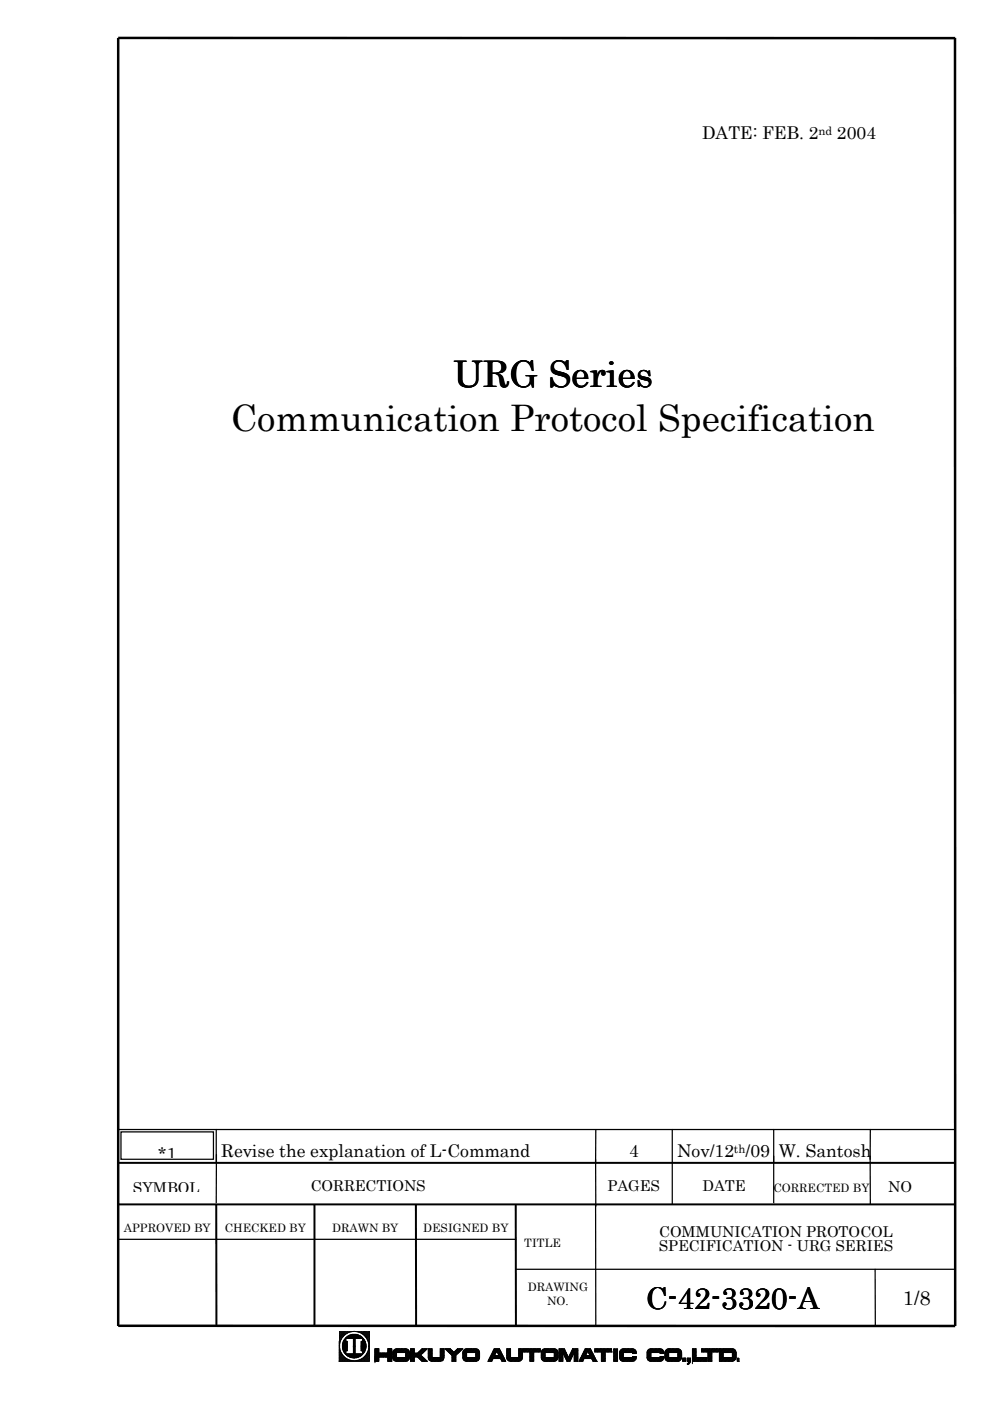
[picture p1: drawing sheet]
<svg xmlns="http://www.w3.org/2000/svg" width="210mm" height="297mm" viewBox="0 0 210 297" stroke-linecap="round" stroke-linejoin="round" font-family="sans-serif">
<path d="M202.5 8v273.1h-177.4M202.5 8.1l-177.4-.1v273.1" fill="none" stroke="#000" stroke-width=".53"/>
<path d="M25.1 239.5h177.4M45.8 239.5v7M126.3 239.5v7M142.5 239.5v15.9M164 239.5v15.5M184.5 239.5v6.3M45.9 244.8l-.1 10.2M126.3 245.8v35.3M184.5 245.1v10.3M25.1 262.8h84.3M109.3 269.1h93.2M185.5 269.1l.1 12" fill="none" stroke="#000" stroke-width=".26"/>
<path d="M25.1 246.5h177.4M25.1 255.4h177.4M45.8 255.3l.1 25.8M66.7 255.4v25.7M88.2 255.4v25.7M109.3 255.3l.1 25.8" fill="none" stroke="#000" stroke-width=".42"/>
<path d="M69.8 282h89.2v8.9h-89.2z" fill-rule="evenodd" fill="#fff"/>
<g fill="none" stroke="#000" stroke-width=".21">
<path d="M71.9 282.2v6.4M72 285l-.1 .2M72 285.2l-.1 .1M72 285.4l-.1 .1M72 285.6l-.1 .1M72 285.7l-.1 .2M72 282.2l-.1 .2M72.1 284.8l-.2 .1M72.1 285.9l-.2 .2M72.1 286l-.2 .3M72.1 286.2l-.2 .2M72.1 284.5l-.2 .3"/>
<path d="M72.1 286.3l-.2 .3M72.2 286.5l-.3 .3M72.2 284.2l-.3 .4M72.2 286.6l-.3 .4M72.2 282.2l-.3 .3M72.3 286.7l-.4 .5M72.3 286.9l-.4 .5M72.4 283.9l-.5 .5M72.4 282.2l-.5 .5M72.4 287l-.5 .5M72.5 287.1l-.6 .6M72.6 287.2l-.7 .7"/>
<path d="M72.6 282.2l-.7 .7M72.6 287.3l-.7 .8M72.7 287.4l-.8 .9M72.8 282.2l-.9 .9M72.8 287.5l-.9 1M72.9 287.6l-1 1M72.9 282.2l-1 1.1M73 287.7l-.9 .9M73.1 287.8l-.8 .8M73.2 282.2l-1.3 1.3M73.2 287.9l-.8 .7M73.3 283.9l-.5 .5"/>
<path d="M73.3 284.1l-.6 .6M73.3 284.2l-.7 .7M73.3 287v.1M73.3 288l-.7 .6M73.3 286.8l-.1 .2M73.3 283.8l-.4 .5M73.3 284.4h.3v2h-.3v.7M73.3 287.1h1.6M73.3 286.5l-.3 .3 .3-.2M73.3 284.4l-.7 .7M73.3 284.3l-.7 .7M73.3 284l-.6 .6"/>
<path d="M73.3 284.1l-.6 .7M73.3 286.6l-.2 .3M73.3 286.7l-.2 .2M73.3 286.9l-.1 .1M73.3 282.2l-1.4 1.5M73.4 287.1h-.1M73.4 284.4l-.8 .8M73.4 288l-.6 .6M73.5 284.4l-.9 .9M73.5 287.1l-.1 .1M73.5 283.5l-.3 .3M73.5 282.2l-1.6 1.6"/>
<path d="M73.5 288.1l-.5 .5M73.6 284.4l-1 1M73.6 287.1l-.2 .1M73.6 284.7l-1 1M73.6 284.9l-1 .9M73.6 285.9l-.7 .8 .7-.7M73.6 286.3v.1M73.6 286.2l-.2 .2M73.6 285.5l-.8 .8M73.6 284.9l-1 1M73.6 284.6l-1 1M73.6 284.5l-1 1"/>
<path d="M73.6 284.4l-1 1.1M73.6 286.3l-.1 .1M73.6 284.8l-1 .9M73.6 285l-1 1M73.6 285.1l-.9 .9 .9-.8-.9 1M73.6 285.3l-.9 .9M73.6 285.4l-.8 .9M73.6 285.6l-.8 .8M73.6 285.7l-.7 .8 .7-.8M73.6 285.8l-.7 .8M73.6 286.1l-.6 .6M73.7 288.2l-.5 .4"/>
<path d="M73.7 287.1l-.2 .2 .2-.2M73.7 282.2l-1.8 1.8M73.8 288.2l-.4 .4M73.8 283.3l-.8 .8M73.8 287.1l-.3 .3M73.9 282.2l-2 2M73.9 288.2l-.4 .4M73.9 287.1l-.3 .3M74 287.1l-.4 .3M74 283.2l-.6 .6M74 288.3l-.3 .3M74.1 287.1l-.4 .3"/>
<path d="M74.1 282.2l-.5 .5M74.1 283.1l-.6 .7M74.2 287.1l-.5 .4M74.2 288.4l-.3 .2M74.3 287.1l-.5 .4M74.3 283l-.7 .8M74.3 282.2l-.4 .3M74.3 288.4l-.2 .2M74.4 283l-.7 .8M74.4 287.1l-.5 .5M74.4 282.2l-.2 .2M74.5 288.4l-.2 .2"/>
<path d="M74.5 287.1l-.5 .5M74.5 283l-.8 .8M74.6 287.1l-.6 .6M74.6 283l-.8 .8M74.6 288.5l-.1 .1M74.6 282.2l-.1 .2M74.7 287.1l-.7 .6M74.7 282.9l-.8 .9M74.8 287.1l-.7 .6M74.8 288.5l-.1 .1M74.8 282.9l-.8 .9M74.8 282.2l-.1 .1"/>
<path d="M74.8 287.1l-.6 .6M74.9 282.9l-.9 .9M74.9 285.3l.4-.3-.4 .4M74.9 287.1l-.7 .6M74.9 283.8h-1.6v.6M74.9 283.8v3.3M75 288.5l-.2 .1M75 282.9l-.8 .9M75 282.2l-.1 .1M75.1 282.9l-.9 .9M75.1 288.5l-.1 .1M75.1 282.9l-.8 .9"/>
<path d="M75.2 282.2l-.1 .1M75.2 282.9l-.8 .9M75.3 286.7l-.4 .3M75.3 285.2l-.4 .3M75.3 287.1l-.8 .7M75.3 283.8l-.4 .3M75.3 287.1h1.6M75.3 283.9l-.4 .3M75.3 284l-.4 .3M75.3 284.1l-.4 .3M75.3 284.2l-.4 .3M75.3 284.3l-.4 .3"/>
<path d="M75.3 284.4l-.4 .3M75.3 284.5l-.4 .3M75.3 284.6l-.4 .3M75.3 284.7l-.4 .3M75.3 284.8l-.4 .3M75.3 284.9l-.4 .3M75.3 285.2l-.4 .2M75.3 285.3l-.4 .3M75.3 285.4l-.4 .3M75.3 285.5l-.4 .2M75.3 285.6l-.4 .2M75.3 285.6l-.4 .3"/>
<path d="M75.3 285.7l-.4 .3M75.3 285.8l-.4 .3M75.3 285.9l-.4 .3M75.3 286l-.4 .3M75.3 286.1l-.4 .3M75.3 286.2l-.4 .3M75.3 286.3l-.4 .3M75.3 286.4l-.4 .3M75.3 286.5l-.4 .3M75.3 286.6l-.4 .3M75.3 286.8l-1 .9M75.3 286.9l-1 .9"/>
<path d="M75.3 287l-.9 .8M75.3 283.8l.7-.7-.6 .7M75.3 282.9l-.8 .9M75.4 288.5l-.2 .1M75.4 282.2l-.1 .1M75.4 282.9l-.9 .9M75.4 287.1l-.8 .8M75.4 282.9l-.8 .9M75.5 287.1l-.8 .8M75.5 282.9l-.8 .9M75.6 288.5l-.2 .1M75.6 287.1l-.8 .8"/>
<path d="M75.6 282.2l-.2 .1M75.6 283l-.8 .8M75.6 283l-.7 .8M75.7 287.1l-.8 .8M75.7 283l-.8 .8M75.7 282.2l-.1 .1M75.8 288.4l-.2 .2M75.8 287.1l-.8 .8M75.8 283l-.9 .8M75.9 283l-1 .9M75.9 287.1l-.8 .8M75.9 282.2l-.1 .2"/>
<path d="M75.9 283l-1 1M76 287.1l-.9 .8M76 288.4l-.2 .2M76.1 287.1l-.9 .8M76.1 283.1l-.6 .7M76.1 282.2l-.2 .2M76.2 287.1l-.9 .8M76.2 283.1l-.6 .7M76.2 283.2l-.6 .6M76.2 287.1l-.8 .8M76.3 283.2l-.6 .6M76.3 282.2l-.3 .2"/>
<path d="M76.3 287.1l-.8 .8M76.3 283.2l-.5 .6M76.4 288.2l-.5 .4M76.4 283.3l-.5 .5M76.4 287.1l-.8 .8M76.5 283.3l-.5 .5M76.5 282.2l-.3 .3M76.5 287.1l-.8 .7M76.5 283.3l-.4 .5M76.5 283.3l-.3 .5M76.6 284.8l.7-.7-.7 .8M76.6 287.1l-.7 .7"/>
<path d="M76.6 283.4l-.4 .4M76.6 286.4h.3M76.6 285.2l.8-.8-.8 .8M76.6 283.4l-.3 .4M76.7 284.4l-.1 .1M76.7 287.1l-.7 .6M76.7 283.5l-.3 .3M76.7 282.2l-.4 .3M76.7 283.5l-.2 .3M76.8 283.5l-.3 .3M76.8 287.1l-.7 .6M76.8 288l-.6 .6"/>
<path d="M76.8 284.4l-.2 .2M76.8 283.6l-.2 .2M76.8 287.1l-.5 .5M76.8 282.2l-.3 .4M76.9 283.6l-.2 .2M76.9 283.6l-.1 .2M76.9 283.8h-1.6v3.3M76.9 283.8v.6M76.9 286.4v.7M76.9 284.4h-.3v2M76.9 283.7v.1M77 283.8h-.1"/>
<path d="M77 283.8l-.1 .1M77 283.8l-.1 .2M77.1 282.2l-.5 .5M77.1 283.9l-.2 .2M77.1 283.9l-.2 .3M77.2 284l-.3 .4M77.2 284l-.3 .3M77.2 286.8l-.7 .7M77.2 284.1l-.6 .6M77.2 282.2l-.5 .5M77.3 283.2l1-1v6.4h-6.4M77.3 286.6l-.4 .4"/>
<path d="M77.3 284.2l-.7 .8M77.3 284.3l-.7 .8M77.4 286.4l-.5 .5M77.4 282.2l-.6 .6M77.4 284.5l-.8 .9M77.4 284.5l-.8 .8M77.4 286.3l-.5 .6M77.5 284.6l-.9 .9M77.5 284.6l-.9 1M77.5 286.1l-.6 .7M77.5 286l-.6 .7M77.5 284.7l-.9 1"/>
<path d="M77.5 284.8l-.9 .9M77.6 285l-1 1M77.6 285.9l-.7 .7M77.6 285.8l-.7 .7M77.6 284.9l-1 .9M77.6 284.9l-1 1M77.6 282.2l-.7 .7M77.6 285.2l-1 1M77.6 285.4l-1 1M77.6 285.5l-.9 .9M77.6 285.7l-.7 .7M77.6 285.3l-1 1"/>
<path d="M77.6 285.1l-1 1M77.6 285.6l-.8 .8M77.8 282.2l-.8 .8M77.9 282.2l-.8 .8M78.2 282.2l-1 .9M78.3 282.4l-.9 .9M78.3 282.5l-.8 .9M78.3 282.7l-.7 .8M78.3 282.9l-.7 .7M78.3 283.1l-.6 .6M78.3 283.3l-.5 .5M78.3 283.5l-.4 .5"/>
<path d="M78.3 283.7l-.4 .4M78.3 283.8l-.3 .4M78.3 284l-.3 .4M78.3 284.2l-.2 .3M78.3 284.4l-.2 .2M78.3 284.6l-.2 .2M78.3 284.8l-.2 .1M78.3 284.9l-.1 .2M78.3 285.2l-.1 .1M78.3 285.3l-.1 .2M78.3 285.5l-.1 .2M78.3 285.7l-.2 .2"/>
<path d="M78.3 285.9l-.2 .2M78.3 286.1l-.2 .2M78.3 286.3l-.4 .3M78.3 286.4l-.6 .6M78.3 286.6l-2 2M78.3 286.8l-1.8 1.8M78.3 287l-1.6 1.6M78.3 287.2l-1.4 1.4M78.3 287.4l-1.2 1.2M78.3 287.5l-1 1.1M78.3 287.7l-.9 .9M78.3 287.9l-.7 .7"/>
<path d="M78.3 288.1l-.5 .5M78.3 288.3l-.3 .3M78.3 288.5l-.1 .1M79.6 286l-.1 .1M79.8 286l-.3 .2M79.9 286l-.4 .4M80.1 286l-.6 .5M80.2 286l-.7 .7M80.3 286.3l-.8 .8M80.3 286.9v-.9h-.8v2.9M80.3 286l-.8 .8M80.3 286.1l-.8 .9"/>
<path d="M80.3 286.4l-.8 .9M80.3 286.6l-.8 .8M80.3 286.8l-.8 .8M80.3 286.9l-.8 .8M80.3 287.8l-.8 .8M80.3 287.9l-.7 .7M80.3 288.1l-.5 .5M80.3 288.2l-.4 .4M80.3 288.4l-.2 .2M80.3 288.5l-.1 .1M80.3 286.9h2M80.4 286.9l-.9 1"/>
<path d="M80.6 286.9l-1.1 1.1 1.1-1.1M80.7 286.9l-1.2 1.3M80.9 286.9l-1.4 1.4M81 286.9l-1.5 1.6M81.2 286.9l-.8 .8M81.3 286.9l-.8 .8M81.5 286.9l-.8 .8M81.6 286.9l-.8 .8M81.7 286.9l-.7 .8M81.9 286.9l-.8 .8M82 287.7l1.1-1.1-1.1 1.1M82 286.9l-.7 .8 .8-.8"/>
<path d="M82.2 286.9l-.8 .8M82.3 286h.1M82.3 287.7h-2v.9h-.8M82.3 286h.8v2.6h-.8M82.3 286.7l.7-.7-.7 .7M82.3 286v.9M82.3 287.7v.9M82.4 286l-.1 .1M82.5 286l-.2 .3M82.7 286l-.4 .4M82.8 286l-.5 .6M83.1 286.8l-.9 .9"/>
<path d="M83.1 287.1l-.8 .8M83.1 287.2l-.8 .8M83.1 287.5l-.8 .8M83.1 288l-.7 .6M83.1 288.1l-.6 .5M83.1 288.3l-.4 .3M83.1 288.4l-.3 .2M83.1 286.1l-.8 .8M83.1 286.2l-1.5 1.5M83.1 286.3l-1.4 1.4M83.1 286.5l-1.2 1.2M83.1 287l-.8 .7"/>
<path d="M83.1 287.4l-.8 .8M83.1 287.7l-.8 .8M83.1 287.9l-.8 .7M83.1 288.6h-.1M83.3 287.1l1.2-1.1-1.2 1.2M83.3 287.9l.8-.8-.8 .8M83.9 286l-.6 .6M84 286l-.7 .7M84.1 288.6h1.9M84.1 286.8l-.8 .8M84.1 287l-.8 .8M84.1 287.3l-.8 .7"/>
<path d="M84.1 287.4l-.7 .8M84.1 287.6l-.7 .6M84.1 287.7l-.7 .6M84.1 287.8l-.6 .6M84.1 286.8h1.9v1h-1.9zM84.2 286l-.9 .9M84.2 287.8l-.6 .7M84.3 286l-1 1M84.4 287.8l-.7 .7M84.5 287.8l-.7 .8M84.6 286l-1.3 1.3M84.7 287.8l-.8 .8"/>
<path d="M84.8 286l-1.5 1.5M84.8 287.8l-.8 .8 .8-.8M84.9 286l-.8 .8M85 287.8l-.8 .8M85.1 286l-.8 .8M85.1 287.8l-.8 .8M85.2 286l-.8 .8 .8-.8M85.3 287.8l-.8 .8M85.3 286l-.7 .8M85.4 287.8l-.8 .8M85.5 288.6l1.3-1.3-1.3 1.3M85.5 286l-.8 .8"/>
<path d="M85.6 287.8l-.8 .8M85.6 286l-.7 .8M85.7 287.8l-.8 .8M85.8 286l-.8 .8M85.9 287.8l-.8 .8M85.9 286l-.8 .8M86 287.4l.8-.8-.8 .8M86.1 286l-.8 .8M86.2 286l-.7 .8M86.4 286l-.8 .8M86.4 286.1l-.6 .7M86.5 286.1l-.6 .7"/>
<path d="M86.6 286.2l-.6 .6M86.7 286.3l-.7 .6M86.7 286.4l-.7 .7M86.8 286.8a.83 .83 0 0 0-.8-.8h-1.9a.83 .83 0 0 0-.8 .8v1a.76 .76 0 0 0 .8 .8M86.8 287.8a.76 .76 0 0 1-.8 .8M86.8 286.5l-.8 .7M86.8 288.1l-.5 .5 .5-.5M86.8 286.7l-.8 .8M86.8 287l-1.6 1.6M86.8 287.6l-1 1M86.8 287.9l-.7 .7M86.8 286.9l-.8 .8"/>
<path d="M86.8 287.2l-1.5 1.4M86.8 287.5l-1.2 1.1M86.8 287.8l-.8 .8M86.8 286.8v1M87 287.8l1-.9-1 1M87.1 286l-.1 .1M87.3 286l-.3 .2M87.4 286l-.4 .3M87.5 286l-.5 .4M87.6 286l-.6 .5M87.7 286l-.7 .6M87.8 286.9v-.9h-.8v2.6h.8v-.9"/>
<path d="M87.8 286l-.8 .8M87.8 286.2l-.8 .8M87.8 286.3l-.8 .8M87.8 286.5l-.8 .8M87.8 286.6l-.8 .8M87.8 286.8l-.8 .7M87.8 286.9l-.8 .8M87.8 287.7l-.8 .9M87.8 288l-.7 .6M87.8 288.1l-.5 .5M87.8 288.2l-.3 .4M87.8 288.4l-.2 .2"/>
<path d="M87.8 288.5l-.1 .1 .1-.1M87.8 287.7h.7M88.1 286.9l-1.1 1.1M88.3 286.9l-1.3 1.2M88.4 286.9l-1.4 1.4M88.5 287.7l1 .9M88.6 287.8l1.8-1.8-1.8 1.8M89.2 287.3l1.4 1.3h-1.1M89.2 287.3l-.6 .6M89.3 287.4l-.6 .5M89.3 288.5l.6-.5-.5 .5M89.4 287.4l-.6 .6"/>
<path d="M89.4 287.5l-.5 .6M89.5 287.6l-.6 .5M89.5 286l-2.5 2.4M89.5 286h1.1l-1.4 1.3M89.5 286l-1 .9h-.7M89.6 287.7l-.6 .5M89.7 287.7l-.6 .6M89.7 286l-1.8 1.7M89.7 287.8l-.5 .6M89.8 286l-1.7 1.7M89.8 287.9l-.5 .5M90 288l-.6 .6"/>
<path d="M90 286l-1.8 1.7M90 288.1l-.5 .5M90.1 286l-1.8 1.7M90.1 288.2l-.4 .4M90.2 288.2l-.4 .4M90.3 288.3l-.3 .3M90.3 286l-1.8 1.7M90.3 288.3l-.4 .3M90.3 288.4l-.2 .2M90.4 288.6h.2M90.4 288.5l-.1 .1M90.6 286l-1.1 1"/>
<path d="M90.8 286h.1M91 286l-.2 .1M91.1 286l-.3 .3M91.3 286l-.5 .4M91.4 286l-.6 .6M91.6 286l-.8 .7M91.6 286.1l-.8 .8M91.6 286.3l-.8 .7M91.6 286.4l-.8 .8M91.6 286.5l-.8 .8M91.6 286.7l-.8 .8M91.6 286.8l-.8 .8"/>
<path d="M91.6 287l-.8 .8M91.6 287.1l-.8 .8M91.6 287.3l-.8 .7M91.6 287.4l-.7 .8M91.6 287.6l-.7 .6M91.6 287.7l-.6 .6M91.6 286.2l-.8 .8M91.6 286.9l-.8 .8M91.7 287.8l-.6 .6M91.8 287.8l-.7 .7M91.9 287.8l-.7 .7M92.1 287.8l-.7 .8"/>
<path d="M92.2 287.8l-.8 .8M92.4 287.8l-.8 .8M92.5 287.8l-.8 .8M92.7 287.8l-.8 .8M92.8 287.8l-.8 .8M93 287.8l-.8 .8M93.1 287.8l-.8 .8M93.3 287.8l-.8 .8M93.3 286.7l.8-.7-.8 .7M93.3 287.4l.8-.7-.8 .8M93.5 286l-.2 .1M93.6 286l-.3 .3"/>
<path d="M93.8 286l-.5 .4M93.9 286l-.6 .6M94 288.3l-.2 .2M94.1 288.2l-.4 .3M94.1 287.8a.76 .76 0 0 1-.8 .8M94.1 288l-.6 .6M94.1 287.8v-1.8h-.8v1.8h-1.7v-1.8h-.8v1.8a.76 .76 0 0 0 .8 .8M94.1 287.9l-.8 .7h-1.7M94.1 286.2l-.8 .8M94.1 286.5l-.8 .8M94.1 287.5l-1.1 1.1M94.1 287.7l-.9 .9"/>
<path d="M94.1 286.1l-.8 .8M94.1 286.4l-.8 .7M94.1 286.8l-.8 .8M94.1 287l-.8 .7M94.1 287.1l-1.5 1.5M94.1 287.3l-1.3 1.3M94.1 287.4l-1.2 1.2M94.4 286h.1M94.5 286h-.1M94.7 286l-.2 .1M94.8 286l-.2 .2M95 286.6l.5-.6-.5 .6"/>
<path d="M95 286l-.3 .3M95.1 286l-.4 .3M95.3 286l-.5 .4M95.3 286.9l.6-.5-.6 .5M95.4 286l-.5 .5M95.6 286.1l-.6 .5M95.7 286.2l-.6 .5M95.8 286.3l-.6 .5M95.8 288.6h.8M95.8 286.3l-.5 .6M96 286.5l-.6 .5M96.1 286.5l-.6 .6"/>
<path d="M96.1 286.6l-.5 .5M96.2 286.7l-.5 .5M96.6 288.6h.1M96.6 288.3l-.3 .3M96.6 287.4l-.8 .8M96.6 287.6l-.8 .8M96.6 287.7l-.8 .8M96.6 287.9l-.7 .7M96.6 288l-.6 .6M96.6 288.2l-.4 .4M96.6 288.5l-.1 .1M96.6 287.8l-.8 .8"/>
<path d="M96.6 287.4v1.2M97 286l-.8 .7-.7-.7h-1.1l1.4 1.4v1.2M97 286h1.1l-1.5 1.4M97.1 286l-1.4 1.3M97.2 286l-1.4 1.4M97.4 286l-1.6 1.5M97.5 286l-1.7 1.6M97.7 286l-1.9 1.8M97.7 286l-1.9 1.9M97.8 286l-2 1.9M98 286l-2.2 2.1M98.1 286l-.9 .9"/>
<path d="M98.1 287.8a.77 .77 0 0 0 .8 .8M98.6 286l-.4 .5M98.8 286l-.7 .6M98.8 288.6l.8-.8-.8 .8M98.9 286.9l-.8 .8M98.9 287.1l-.8 .8M98.9 287.2l-.7 .8M98.9 287.4l-.7 .7M98.9 287.5l-.7 .7M98.9 287.7l-.6 .6M98.9 287.8l-.6 .6M98.9 286.8h2v1h-2z"/>
<path d="M98.9 287l-.8 .8M99 286l-.9 .8M99.1 287.8l-.7 .7M99.1 286l-1 1M99.2 286.8l.8-.8-.8 .8M99.2 287.8l-.7 .7M99.2 286l-1.1 1.1 1.2-1.1M99.3 287.8l-.7 .8M99.4 286l-1.3 1.3M99.5 287.8l-.8 .8M99.6 286l-1.5 1.4M99.7 286l-1.6 1.6"/>
<path d="M99.8 287.8l-.8 .8M99.9 286l-.8 .8M99.9 287.8l-.8 .8M100.1 287.8l-.8 .8M100.2 286l-.8 .8M100.2 287.8l-.8 .8M100.3 286l-.8 .8M100.4 287.8l-.9 .8M100.5 286l-.8 .8M100.5 287.8l-.8 .8M100.6 286l-.8 .8M100.7 287.8l-.8 .8"/>
<path d="M100.7 286l-.8 .8 .9-.8M100.8 287.8l-.8 .8M100.9 286a.91 .91 0 0 1 .8 .8l-.1 1a.76 .76 0 0 1-.7 .8M100.9 286h-2a.8 .8 0 0 0-.8 .8v1M100.9 286l-.8 .8M101 286l-.8 .8M101.1 286l-.7 .8M101.3 286l-.8 .8M101.3 286.1l-.6 .7M101.4 286.2l-.6 .6M101.5 286.3l-.6 .6M101.5 288.3l-.2 .2"/>
<path d="M101.6 286.3l-.7 .7M101.6 286.5l-.7 .6M101.6 286.5l-.7 .8M101.6 288l-.6 .6M101.7 287.9l-.8 .7h-2M101.7 286.7l-.8 .8M101.7 286.8l-.8 .8M101.7 287l-.8 .8M101.7 287.1l-1.5 1.5M101.7 287.2l-1.4 1.4M101.7 287.4l-1.2 1.2M101.7 287.6l-1.1 1"/>
<path d="M101.7 287.7l-.9 .9M101.7 288l-.7 .6M103.7 288.2l1.5-1.5-1.6 1.5M104.4 288.5l-.3 .1M104.5 288.1l-.5 .5M104.8 286h1.1l1.3 2.6h-.8l-.3-.6h-1.6l-.2 .6h-.8zM104.9 286l-.3 .2M104.9 287.3l-1.4 1.3M104.9 287.4l-1.2 1.2M105 286l-.5 .5M105.1 287l-1.6 1.6M105.1 287.4l-1.2 1.2"/>
<path d="M105.2 286l-.8 .7M105.2 286l-.8 .8M105.2 287.4l-.6 .6M105.3 288l1.1-1-1.1 1M105.3 286.5l.5 .9h-.9zM105.4 286l-1.2 1.1M105.4 287.4l-.7 .6M105.5 286l-1.4 1.4M105.5 287.4l-.6 .6M105.6 286l-1.7 1.7M105.7 287.4l-.7 .6M105.8 286l-2 2"/>
<path d="M105.9 286l-.5 .5 .5-.5M106 286.1l-.6 .5M106 286.2l-.5 .5M106 286.3l-.5 .5M106.1 286.4l-.5 .5M106.2 286.5l-.6 .5M106.2 286.6l-.5 .5M106.3 286.7l-.6 .5M106.3 286.8l-.6 .5M106.3 286.9l-1.1 1.1M106.4 287.1l-.9 .9M106.5 287.2l-.9 .8"/>
<path d="M106.6 287.3l-.9 .7M106.6 287.4l-.7 .6M106.6 287.4l-.6 .6 .6-.5M106.7 287.6l-.5 .5M106.8 287.7l-.6 .5M106.8 287.8l-.5 .5M106.8 287.9l-.5 .5M106.9 288l-.6 .5M106.9 288.1l-.5 .5M106.9 288.6l.2-.1-.1 .1M107 288.2l-.5 .4M107 288.2l-.3 .4"/>
<path d="M107.1 288.4l-.3 .2M107.2 288.6h-.1M107.6 286l-.2 .1M107.7 286l-.3 .3M107.9 286l-.5 .4M108 286l-.6 .5M108.2 286l-.8 .7M108.2 287.8v-1.8h-.8v1.8a.77 .77 0 0 0 .8 .8M108.2 288.6h1.8M108.2 286l-.8 .8M108.2 286.2l-.8 .8M108.2 286.3l-.8 .8"/>
<path d="M108.2 286.5l-.8 .8M108.2 286.6l-.8 .8 .8-.8M108.2 286.8l-.8 .8M108.2 286.9l-.8 .8M108.2 287.1l-.8 .8M108.2 287.2l-.7 .8M108.2 287.4l-.7 .7M108.2 287.5l-.7 .7M108.2 287.7l-.6 .6M108.2 287.8l-.5 .6M108.2 287.8h1.8v-1.8h.8v1.8M108.2 287.3l-.7 .8"/>
<path d="M108.4 287.8l-.7 .7M108.4 288.6l.9-.8-.8 .8M108.5 287.8l-.7 .7 .7-.7M108.7 287.8l-.8 .8M108.8 287.8l-.8 .8M109 287.8l-.8 .8M109.1 287.8l-.8 .8M109.4 287.8l-.8 .8M109.6 287.8l-.8 .8M109.7 287.8l-.8 .8M109.9 287.8l-.8 .8M110 286.3l.4-.3-.4 .4"/>
<path d="M110.1 286l-.1 .1M110.2 286l-.2 .2M110.5 286l-.5 .5M110.7 286l-.7 .7M110.7 287.8a.72 .72 0 0 1-.7 .8M110.7 288.1l-.4 .5M110.8 286.3l-.8 .8M110.8 286.6l-.8 .8M110.8 286.9l-.8 .8M110.8 287l-1.6 1.6 1.6-1.5M110.8 287.2l-1.5 1.4M110.8 287.5l-1.2 1.1"/>
<path d="M110.8 287.8l-.9 .8M110.8 286l-.8 .8M110.8 286.2l-.8 .8M110.8 286.5l-.8 .8M110.8 286.8l-.8 .7M110.8 287.4l-1.3 1.2M110.8 287.7l-1 .9M110.8 288l-.7 .6M110.8 287.7l-.9 .9M111 286h3.6v.6h-1.4v2h-.8v-2h-1.4zM111.1 286l-.1 .1M111.3 286l-.3 .3"/>
<path d="M111.4 286l-.4 .4M111.5 286l-.5 .5M111.7 286l-.7 .6M111.8 286l-.6 .6 .6-.6M111.9 286.6l.7-.6-.7 .6M112 286l-.7 .6M112.1 286l-.6 .6M112.3 286l-.7 .6M112.4 286l-.6 .6M112.7 286l-.6 .6M112.9 288.6l.3-.2-.3 .2M112.9 286l-.7 .6"/>
<path d="M113 286l-.6 .6M113.2 288.5l-.2 .1M113.2 286.7l-.8 .8M113.2 286.9l-.8 .8M113.2 287l-.8 .8M113.2 287.1l-.8 .9M113.2 287.3l-.8 .8M113.2 287.5l-.8 .7M113.2 287.6l-.8 .8M113.2 287.7l-.8 .8M113.2 287.9l-.8 .7M113.2 288l-.6 .6"/>
<path d="M113.2 288.2l-.5 .4M113.2 286l-.8 .8M113.3 286l-.9 .9M113.5 286l-1.1 1.1M113.6 286l-1.2 1.2M113.7 286l-1.3 1.4M113.9 286l-.7 .6M114.1 286l-.7 .6M114.2 286l-.7 .6M114.4 286l-.7 .6M114.5 286l-.7 .6M114.6 286.1l-.6 .5"/>
<path d="M114.6 286.2l-.5 .4 .5-.3M114.6 286.4l-.3 .2M114.6 286.6h-.2M114.8 286.8v1a.76 .76 0 0 0 .8 .8M115.1 286.1l-.2 .2M115.4 286l-.6 .6M115.5 286l-.7 .7M115.6 286h1.9a.83 .83 0 0 1 .8 .8M115.6 286h-.1a.77 .77 0 0 0-.7 .8M115.6 286l-.8 .8M115.6 286.9l-.8 .8M115.6 287l-.8 .8"/>
<path d="M115.6 287.1l-.8 .9M115.6 287.3l-.8 .7M115.6 287.4l-.7 .8 .7-.8M115.6 287.6l-.7 .6M115.6 287.7l-.7 .6M115.6 286.8h1.9v1h-1.9zM115.6 287.8l-.6 .6M115.7 286l-.9 .9M115.7 287.8l-.6 .7M115.8 288.6l.8-.8-.7 .8M115.9 286l-1.1 1.1M115.9 287.8l-.7 .7 .7-.7"/>
<path d="M116 286l-1.2 1.2M116.1 287.8l-.8 .8M116.1 286l-1.3 1.4M116.2 286.8l.8-.8-.8 .8M116.2 287.8l-.8 .8M116.2 286l-1.4 1.5 1.5-1.5M116.3 287.8l-.7 .8h1.9M116.5 286l-.8 .8M116.5 287.8l-.8 .8M116.6 286l-.8 .8M116.8 286l-.8 .8M116.8 287.8l-.8 .8"/>
<path d="M116.9 286l-.8 .8M117 287.8l-.9 .8M117.1 287.8l-.8 .8M117.2 286l-.8 .8M117.2 287.8l-.7 .8M117.3 286l-.8 .8M117.4 287.8l-.9 .8M117.5 286l-.8 .8M117.5 287.6l.8-.8v1M117.5 286.9l.7-.6-.7 .7M117.6 286l-.8 .8M117.7 286l-.7 .8"/>
<path d="M117.9 286l-.8 .8M117.9 286.1l-.6 .7M118 286.2l-.6 .6M118.1 286.2l-.6 .6M118.2 288.2l-.3 .3M118.2 286.4l-.7 .7M118.3 287.8a.79 .79 0 0 1-.8 .8M118.3 286.6l-.8 .8M118.3 286.5l-.8 .8M118.3 286.9l-.8 .8M118.3 287.1l-1.5 1.5M118.3 287.2l-1.4 1.4"/>
<path d="M118.3 287.5l-1.1 1.1M118.3 287.6l-1 1M118.3 287.8l-.8 .8M118.3 287.4l-1.3 1.2M118.3 288l-.7 .6M118.7 286l-.2 .1M118.8 286l-.3 .3M119 286l-.5 .4M119.1 286l-.6 .6M119.3 286l-.8 .7M119.3 286.9l-.8 .8M119.3 287.1l-.8 .8"/>
<path d="M119.3 287.2l-.8 .8M119.3 287.4l-.8 .8M119.3 287.5l-.8 .8M119.3 287.7l-.8 .8M119.3 287.8l-.8 .8M119.3 288l-.6 .6M119.3 288.1l-.5 .5 .5-.5M119.3 288.2l-.3 .4M119.3 288.4l-.2 .2M119.3 288.5v.1M119.4 286l-.9 .8M119.5 286l-1 1"/>
<path d="M119.7 286l-1.2 1.1M119.7 286.1l-1.2 1.2M119.8 286.2l-1.3 1.2M119.8 287.7l.4-.5-.4 .5M119.8 286.3l-1.3 1.3M119.8 286.4l-.4 .5M119.9 286.5l-.5 .5M119.9 286.6l-.4 .5M120 286.7l-.5 .4 .5-.4M120.1 286.8l-.5 .5M120.1 286.9l-.5 .5M120.1 287l-.4 .5"/>
<path d="M120.2 287.1l-.5 .5M120.3 287.3l-.5 .5M120.3 287.4l-.5 .5M120.4 287.5l-.5 .5M120.4 287.6l-.4 .5M120.5 287.7l-.5 .5M120.5 287.8l-.9-1.8h-1.1v2.6h.8v-1.8l.9 1.8h.7l.9-1.8v1.8M120.5 287.8l-.4 .5M120.9 288.4l-.2 .2M121.1 288.1l-.5 .5M121.2 287.9l-.8 .7M121.4 287.5l-1.1 1.1"/>
<path d="M121.4 286h1.1M121.4 286l-.9 1.8M121.5 286l-.1 .1M121.5 286h-.1M121.5 287.3l-1.3 1.3M121.6 286l-.4 .3M121.6 287l-1.5 1.5M121.8 288.6h.7M121.8 286l-.7 .6M121.9 286l-.9 .9M122 286l-1.2 1.2M122.2 286l-1.5 1.4"/>
<path d="M122.2 286l-1.5 1.5M122.3 286l-1.7 1.7M122.5 288l-.6 .6M122.5 288.6h.1M122.5 286l-2.4 2.4M122.5 286.1l-.7 .8M122.5 286.3l-.7 .7M122.5 286.4l-.7 .8M122.5 286.6l-.7 .8M122.5 286.7l-.7 .8M122.5 286.9l-.7 .8M122.5 287l-.7 .8"/>
<path d="M122.5 287.1l-.7 .8 .7-.8M122.5 287.3l-.7 .8M122.5 287.4l-.7 .8M122.5 287.6l-.7 .8M122.5 287.7l-.7 .8M122.5 287.9l-.7 .7M122.5 288.2l-.5 .4M122.5 288.3l-.3 .3M122.5 288.5l-.2 .1M122.5 286v2.6M122.5 286.3l-.7 .8M123.7 288.3l-.3 .3"/>
<path d="M123.8 286.6l.6-.6-.7 .7M124.1 286h1.1l1.3 2.6h-.8l-.3-.6h-1.6l-.2 .6h-.8zM124.1 286l-.1 .1M124.2 287.4l-1.3 1.2M124.3 286l-.4 .4M124.3 287.1l-1.5 1.5M124.3 287.4l-1.2 1.2M124.5 286.9l-1.6 1.5M124.5 287.4l-1.3 1.2 1.3-1.2M124.6 286l-1 1M124.6 287.4l-.6 .6M124.6 286.5l.5 .9h-.9z"/>
<path d="M124.7 286l-1.3 1.3M124.8 287.4l-.7 .6M124.9 286l-1.6 1.5M124.9 287.4l-.6 .6M125 286l-1.9 1.9M125.1 287.4l-.7 .6M125.2 286l-2.2 2.2M125.2 286l-.5 .6M125.3 286.1l-.5 .6M125.3 286.3l-.5 .5M125.4 286.3l-.6 .6M125.4 286.4l-.5 .6 .5-.5"/>
<path d="M125.5 286.6l-.6 .5M125.5 286.6l-.5 .6M125.6 286.8l-.5 .5M125.6 286.9l-.5 .5M125.6 288.4l.6-.5-.6 .6M125.7 286.9l-1.2 1.1M125.7 287l-1 1M125.8 287.1l-1 .9M125.8 287.2l-.8 .8M125.9 287.4l-.8 .6M125.9 287.4l-.6 .6M126 287.5l-.6 .6"/>
<path d="M126 287.7l-.5 .5M126.1 287.7l-.5 .5M126.1 287.8l-.5 .6M126.1 286.6v-.6h3.6v.6M126.1 286.6h1.4v2M126.2 286h-.1M126.2 288l-.5 .5M126.3 288.1l-.5 .5M126.3 288.2l-.4 .4M126.4 286l-.3 .2M126.4 288.3l-.3 .3M126.4 288.4l-.2 .2"/>
<path d="M126.4 288.5v.1M126.5 288.6h.1M126.5 286l-.4 .3M126.6 286l-.5 .5 .6-.5M126.8 286l-.7 .6M127 286l-.7 .6M127.1 286l-.7 .6M127.3 286l-.7 .6M127.4 286l-.7 .6M127.5 288l.8-.7-.8 .8M127.6 286l-.7 .6M127.7 286l-.7 .6"/>
<path d="M127.8 286l-.6 .6M128 286l-.7 .6M128.1 286l-.7 .6M128.1 286l-.6 .6M128.3 286l-.8 .8M128.3 286.6v2h-.8M128.3 288.2l-.5 .4M128.3 288.5l-.2 .1M128.3 286.7l-.8 .8M128.3 286.9l-.8 .8M128.3 287l-.8 .8M128.3 287.1l-.8 .9"/>
<path d="M128.3 287.4l-.8 .8M128.3 287.6l-.8 .8M128.3 287.7l-.8 .8M128.3 287.9l-.7 .7M128.3 288l-.6 .6 .6-.6M128.3 288.3l-.3 .3M128.3 286.6h1.4M128.4 286l-.9 .9M128.6 286l-1.1 1.1M128.7 286l-1.2 1.2M128.9 286l-1.4 1.4M128.9 286.6l.7-.6-.7 .6"/>
<path d="M129 286l-.6 .6M129.2 286l-.7 .6M129.3 286l-.6 .6M129.5 286l-.7 .6M129.7 286.6h.1M129.7 286l-.6 .6M129.7 286.2l-.5 .4M129.7 286.3l-.3 .3M129.7 286.5l-.2 .1M130.1 286h.8v2.6h-.8zM130.1 287.7l.8-.8-.8 .8M130.2 286h-.1"/>
<path d="M130.3 286l-.2 .2M130.5 286l-.4 .3M130.6 288.6l.3-.2-.3 .2M130.6 286l-.5 .5M130.8 286l-.7 .6M130.9 287l-.8 .8M130.9 287.2l-.8 .8M130.9 287.5l-.8 .8M130.9 287.8l-.8 .8M130.9 287.9l-.7 .7M130.9 288.2l-.4 .4M130.9 286l-.8 .8"/>
<path d="M130.9 286.1l-.8 .8M130.9 286.3l-.8 .8M130.9 286.4l-.8 .8M130.9 286.6l-.8 .8M130.9 286.7l-.8 .8M130.9 287.3l-.8 .8M130.9 287.6l-.8 .8M130.9 288.1l-.6 .5M130.9 288.5l-.1 .1M131.4 287.1l1.1-1.1-1.1 1.2M132 286l-.6 .6M132.1 286l-.7 .7"/>
<path d="M132.2 286h1.9a.92 .92 0 0 1 .8 1h-.8v-.2h-1.9v1M132.2 286a.8 .8 0 0 0-.8 .8v1a.76 .76 0 0 0 .8 .8M132.2 288.6h1.9M132.2 286.8l-.8 .8M132.2 287l-.8 .8M132.2 287.1l-.8 .8M132.2 287.3l-.8 .7M132.2 287.4l-.8 .8M132.2 287.6l-.7 .6M132.2 287.7l-.7 .6M132.2 287.8l-.6 .6M132.2 286l-.8 .9"/>
<path d="M132.3 287.8l-.6 .7M132.4 286l-1 1M132.5 287.8l-.7 .7M132.6 287.8l-.7 .8M132.7 286l-1.3 1.3M132.8 287.8l-.8 .8M132.8 288.6l.8-.8-.7 .8M132.9 286l-1.5 1.5M132.9 287.8l-.8 .8M133 286l-.8 .8M133.1 287.8l-.8 .8M133.1 286l-.7 .8"/>
<path d="M133.2 286.8l.8-.8-.7 .8M133.2 287.8l-.8 .8M133.3 286l-.8 .8M133.3 287.8l-.8 .8M133.4 286l-.7 .8M133.5 287.8l-.8 .8M133.6 286l-.8 .8M133.8 286l-.8 .8M133.8 287.8l-.8 .8M133.9 286l-.8 .8M134 287.8l-.9 .8M134.2 287.6l-.1 .1"/>
<path d="M134.2 286l-.8 .8M134.3 286l-.7 .8M134.3 287.6l-1 1M134.4 286l-.7 .8M134.5 287.6l-1.1 1M134.5 286.1l-.7 .7M134.6 286.1l-.6 .7 .6-.7M134.6 287.6l-1 1M134.7 286.2l-.6 .6M134.7 286.3l-.6 .6M134.8 287.6l-1 1M134.8 286.4l-.6 .6"/>
<path d="M134.9 286.5l-.5 .5M134.9 286.6l-.4 .4M134.9 288.1l-.5 .5M134.9 287.6v.2a.76 .76 0 0 1-.8 .8M134.9 286.7l-.2 .3M134.9 286.9l-.1 .1M134.9 287.6l-1 1M134.9 287.8l-.9 .8M134.9 287.9l-.7 .7M134.9 287.6h-.8v.2h-1.9M137.7 286l-.5 .5M137.9 286l-.7 .6"/>
<path d="M137.9 288.6l.8-.8-.8 .8M138 286a.76 .76 0 0 0-.8 .7v1.1a.76 .76 0 0 0 .8 .8M138 286.9l-.8 .8M138 287l-.8 .9M138 287.2l-.8 .8M138 287.4l-.8 .7M138 287.5l-.7 .7M138 287.7l-.7 .6M138 287.8l-.6 .6M138 286h2M138 286l-.8 .8M138.1 287.8l-.6 .7"/>
<path d="M138.2 286l-1 1M138.3 287.8l-.7 .7M138.3 286l-1.1 1.1 1.1-1.1M138.4 287.8l-.7 .8M138.5 286l-1.3 1.3M138.6 287.8l-.8 .8M138.6 286l-1.4 1.4M138.8 286l-1.6 1.6M138.9 287.8l-.9 .8h2l.8-.7M138.9 286l-.8 .8M139 287.8l-.8 .8M139.1 286l-.8 .8"/>
<path d="M139.1 287.8l-.8 .8M139.2 286l-.8 .8M139.3 287.8l-.8 .8M139.4 286l-.8 .8M139.4 287.8l-.8 .8 .8-.8M139.5 286l-.8 .8M139.6 287.8l-.8 .8M139.7 286l-.8 .8M139.7 287.8l-.8 .8M139.8 286l-.8 .8M139.9 287.8l-.8 .8M140 286a.83 .83 0 0 1 .7 .8"/>
<path d="M140 287.6h.1M140 286l-.8 .8M140 286.8v.2h.8v-.2M140 286.8h-2v1h2v-.2M140 287.6h.8v.2M140.1 286l-.8 .8M140.1 287.6l-.1 .2M140.2 286l-.8 .8M140.3 287.6l-1.1 1M140.3 287l.4-.4-.4 .4M140.3 286l-.7 .8M140.4 287.6l-1 1 1-1"/>
<path d="M140.4 286.1l-.7 .7 .7-.7M140.5 286.2l-.6 .6M140.5 287.6l-1 1M140.6 286.3l-.6 .6M140.6 288.3l-.2 .2M140.6 286.3l-.6 .7M140.7 286.5l-.6 .5M140.7 287.6l-1 1M140.7 287.8a.76 .76 0 0 1-.7 .8M140.7 288l-.6 .6M140.8 286.8l-.2 .2M140.8 287.7l-1 .9"/>
<path d="M140.8 286.7l-.4 .3M141.6 286l-.6 .6M141.7 286l-.7 .7M141.8 286.8l-.8 .8M141.8 287l-.8 .8M141.8 287.1l-.8 .8M141.8 287.3l-.8 .7M141.8 287.4l-.7 .8M141.8 287.6l-.7 .6M141.8 287.7l-.7 .6M141.8 286.8h1.9v1h-1.9M141.8 286.8v1"/>
<path d="M141.8 287.8l-.6 .6M141.9 286l-.9 .9M141.9 287.8l-.6 .7M142 286l-1 1M142.1 287.8l-.7 .7M142.2 286l-1.2 1.2M142.2 287.8l-.7 .8M142.3 286l-1.3 1.4M142.4 287.8l-.8 .8 .8-.8M142.5 286l-1.5 1.5M142.5 287.8l-.8 .8M142.6 286l-.8 .8"/>
<path d="M142.7 287.8l-.8 .8M142.7 286l-.7 .8 .8-.8M142.8 287.8l-.8 .8M142.9 286l-.8 .8M143 287.8l-.8 .8M143.1 286l-.8 .8M143.1 287.8l-.8 .8M143.2 286l-.8 .8M143.3 287.8l-.8 .8M143.4 286l-.8 .8M143.4 287.8l-.8 .8M143.5 286l-.8 .8"/>
<path d="M143.6 287.8l-.8 .8M143.7 286l-.8 .8M143.7 286a.83 .83 0 0 1 .8 .8M143.7 286h-1.9a.83 .83 0 0 0-.8 .8v1a.76 .76 0 0 0 .8 .8M143.7 287.5l.8-.7v1M143.8 286l-.8 .8M143.8 288.6l.7-.6-.7 .6M143.9 286l-.7 .8M144 286l-.7 .8M144.1 286.1l-.6 .7M144.2 286.1l-.6 .7M144.3 286.2l-.6 .6"/>
<path d="M144.4 286.3l-.7 .6M144.4 286.4l-.7 .7M144.4 288.1l-.4 .5M144.5 287.8a.76 .76 0 0 1-.8 .8M144.5 286.5l-.8 .7M144.5 287.8l-.8 .8h-1.9M144.5 286.6l-.8 .8M144.5 286.9l-.8 .8M144.5 287l-1.6 1.6M144.5 287.2l-1.4 1.4M144.5 287.4l-1.3 1.2M144.5 287.5l-1.1 1.1"/>
<path d="M144.5 287.7l-1 .9M144.7 288v.6h.7v-.6M144.7 288.4l.5-.4-.5 .5M144.7 288h.7M144.8 288h-.1M144.9 288l-.2 .2M145.1 288l-.4 .3M145.4 288l-.7 .6M145.4 288.4l-.2 .2M145.4 288.1l-.5 .5M145.4 288.2l-.4 .4M145.4 288.5l-.1 .1"/>
<path d="M145.8 289.2v.1M145.8 289.2h.1M145.8 289.3h.1M145.8 288h.1M145.8 288.5v.2M145.9 288l-.1 .2M146 288.6l-.2 .5M146 288.6h-.2v-.6h.6l-.1 .9-.5 .4M146 288l-.2 .3M146.2 288l-.4 .5M146.3 288l-.5 .6M146.3 288.8l-.3 .5"/>
<path d="M146.4 288.5l-.6 .8M146.4 288.1l-.6 .5M146.4 288.2l-.4 .4M146.4 288.4l-.4 .3M146.4 288.7l-.6 .5M146.8 288.6h3.1v-.8h-2.3v-1.8h-.8v3.1M146.9 286l-.1 .1M147.1 286l-.3 .2M147.2 286l-.4 .4M147.4 286l-.6 .5M147.5 286l-.7 .7M147.6 286l-.8 .8"/>
<path d="M147.6 286.2l-.8 .8M147.6 286.3l-.8 .8M147.6 286.5l-.8 .8M147.6 286.6l-.8 .8 .8-.8M147.6 286.8l-.8 .8M147.6 286.9l-.8 .8M147.6 287.1l-.8 .8M147.6 287.2l-.8 .8M147.6 287.4l-.8 .8M147.6 287.5l-.8 .8M147.6 287.7l-.8 .8M147.6 287.8l-.8 .8"/>
<path d="M147.7 287.8l-.8 .8M147.8 287.8l-.7 .8 .8-.8M148 287.8l-.8 .8M148.2 287.8l-.8 .8M148.3 287.8l-.8 .8M148.5 287.8l-.8 .8M148.6 287.8l-.8 .8M148.8 286.6h1.3v2h.8v-2M148.8 286.2l.2-.2-.2 .2M148.8 287.8l-.8 .8M148.8 286.6v-.6h3.5v.6h-1.4M148.8 286h.1"/>
<path d="M148.9 287.8l-.8 .8M149.1 287.8l-.8 .8M149.1 286l-.3 .3M149.2 287.8l-.8 .8M149.3 286l-.5 .5M149.3 287.8l-.8 .8 .9-.8M149.4 286l-.6 .6M149.5 287.8l-.8 .8M149.6 286l-.7 .6M149.6 287.8l-.8 .8M149.7 286l-.6 .6M149.8 287.8l-.8 .8"/>
<path d="M149.9 286l-.7 .6M149.9 287.9l-.8 .7M149.9 288l-.6 .6M149.9 288.2l-.5 .4M149.9 288.3l-.3 .3M149.9 288.5l-.2 .1M149.9 288.6h.1M150 286l-.6 .6M150.2 286l-.7 .6M150.3 286l-.7 .6M150.5 286l-.7 .6M150.6 286l-.7 .6"/>
<path d="M150.7 286l-.6 .6M150.9 287.7l-.8 .8M150.9 287.9l-.7 .7M150.9 288.2l-.4 .4M150.9 288.3l-.3 .3M150.9 288.5l-.2 .1M150.9 286l-.8 .8M150.9 286.7l-.8 .8M150.9 286.9l-.8 .8M150.9 287l-.8 .8M150.9 287.1l-.8 .8M150.9 287.3l-.8 .8"/>
<path d="M150.9 287.4l-.8 .8M150.9 287.6l-.8 .8M150.9 288l-.6 .6M151 286l-.9 .9M151.2 286l-1.1 1 1.1-1M151.3 286l-1.2 1.2M151.5 286l-1.4 1.4M151.6 286l-.6 .6M151.8 286l-.7 .6M151.9 286l-.6 .6M152.1 286l-.7 .6M152.2 286l-.6 .6"/>
<path d="M152.3 286.3l-.3 .3M152.3 286l-.6 .6M152.3 286.2l-.4 .4M152.3 286.5l-.2 .1M152.5 286h2.8a.76 .76 0 0 1 .7 .8M152.5 286h.1M152.5 288.6h2.8M152.5 286v2.6M152.7 286l-.2 .1M152.8 286l-.3 .3M153 286l-.5 .4M153.1 286l-.6 .6"/>
<path d="M153.3 286l-.8 .7M153.3 287l-.8 .7M153.3 287.1l-.8 .8M153.3 287.2l-.8 .8M153.3 287.4l-.8 .8M153.3 287.5l-.8 .8M153.3 287.7l-.8 .8M153.3 287.8l-.8 .8M153.3 287.8h2M153.4 286l-.9 .9M153.5 287.8l-.8 .8M153.6 286l-1.1 1"/>
<path d="M153.6 287.8l-.8 .8M153.7 286l-1.2 1.1M153.8 287.8l-.8 .8 .8-.8M153.8 286l-1.3 1.3M153.9 287.8l-.8 .8M154 286l-1.5 1.4M154.1 287.8l-.8 .8M154.2 286l-1.7 1.6M154.2 287.8l-.8 .8M154.3 286l-.8 .8M154.4 287.8l-.8 .8M154.5 286l-.8 .8"/>
<path d="M154.5 287.8l-.8 .8M154.6 286l-.8 .8M154.7 287.8l-.9 .8M154.7 286l-.7 .8M154.8 287.8l-.8 .8M154.9 286l-.8 .8M154.9 287.8l-.7 .8M155.1 286l-.8 .8M155.1 287.8l-.8 .8M155.2 286l-.8 .8M155.2 287.8l-.8 .8M155.3 286.8h-2v1"/>
<path d="M155.3 286.8v1M155.3 286l-.7 .8M155.4 286l-.7 .8M155.6 286l-.7 .8M155.7 286.1l-.7 .7M155.8 286.1l-.6 .7M155.8 286.2l-.5 .6M155.9 286.3l-.6 .6M156 286.4l-.7 .7M156 286.5l-.7 .7M156 288.1l-.4 .4M156 287.8a.86 .86 0 0 1-.7 .8"/>
<path d="M156 286.6l-.7 .8M156 287.9l-.6 .7M156.1 286.7l-.8 .8M156.1 286.9l-.8 .8M156.1 287l-1.6 1.6M156.1 287.1l-1.5 1.5M156.1 287.3l-1.4 1.3M156.1 287.4l-1.2 1.2M156.1 287.6l-1 1M156.1 287.7l-.9 .9M156.1 286.8v1M156.3 288.2l.3-.2-.3 .3"/>
<path d="M156.5 288l-.2 .1M156.7 288h-.4v.6h.4M156.7 288l-.4 .4M156.7 288.2l-.4 .4M156.7 288.3l-.3 .3M156.7 288.5l-.2 .1M156.7 288.6h.1"/>
<circle cx="75.1" cy="285.4" r="3.1"/>
<circle cx="75.1" cy="285.4" r="2.5"/>
</g>
<path d="M25.7 240h19.6v5.8h-19.6z" fill-rule="evenodd" fill="#fff"/>
<path d="M25.7 240h19.6v5.8h-19.6z" fill="none" stroke="#000" stroke-width=".26"/>
<g font-size="7.7">
<text x="96.1" y="82">URG Series</text>
<text x="48.9" y="91.4">Communication Protocol Specification</text>
</g>
<text font-size="6.3" x="136.9" y="277.5">C-42-3320-A</text>
<text font-size="4.2" x="191.4" y="276.7">1/8</text>
<g font-size="3.7">
<text x="148.8" y="29.5">DATE: FEB. 2</text>
<text x="177.5" y="29.5">2004</text>
<text x="33.5" y="245.9">*1</text>
<text x="46.9" y="245.4">Revise the explanation of L-Command</text>
<text x="133.4" y="245.4">4</text>
<text x="143.6" y="245.4">Nov/12 /09 W. Santosh</text>
</g>
<g font-size="3.2">
<text x="28.2" y="252.9">SYMBOL</text>
<text x="65.9" y="252.5">CORRECTIONS</text>
<text x="128.8" y="252.5">PAGES</text>
<text x="149" y="252.5">DATE</text>
<text x="188.3" y="252.6">NO</text>
<text x="139.8" y="262.2">COMMUNICATION PROTOCOL</text>
<text x="139.7" y="265.3">SPECIFICATION - URG SERIES</text>
</g>
<g font-size="2.5">
<text x="173.6" y="28.6">nd</text>
<text x="155.6" y="244.5">th</text>
<text x="164" y="252.6">CORRECTED BY</text>
<text x="26.2" y="261.1">APPROVED BY</text>
<text x="47.7" y="261.1">CHECKED BY</text>
<text x="70.4" y="261.1">DRAWN BY</text>
<text x="89.7" y="261.1">DESIGNED BY</text>
<text x="111.2" y="264.3">TITLE</text>
<text x="111.9" y="273.6">DRAWING</text>
<text x="116" y="276.6">NO.</text>
</g>
</svg>
